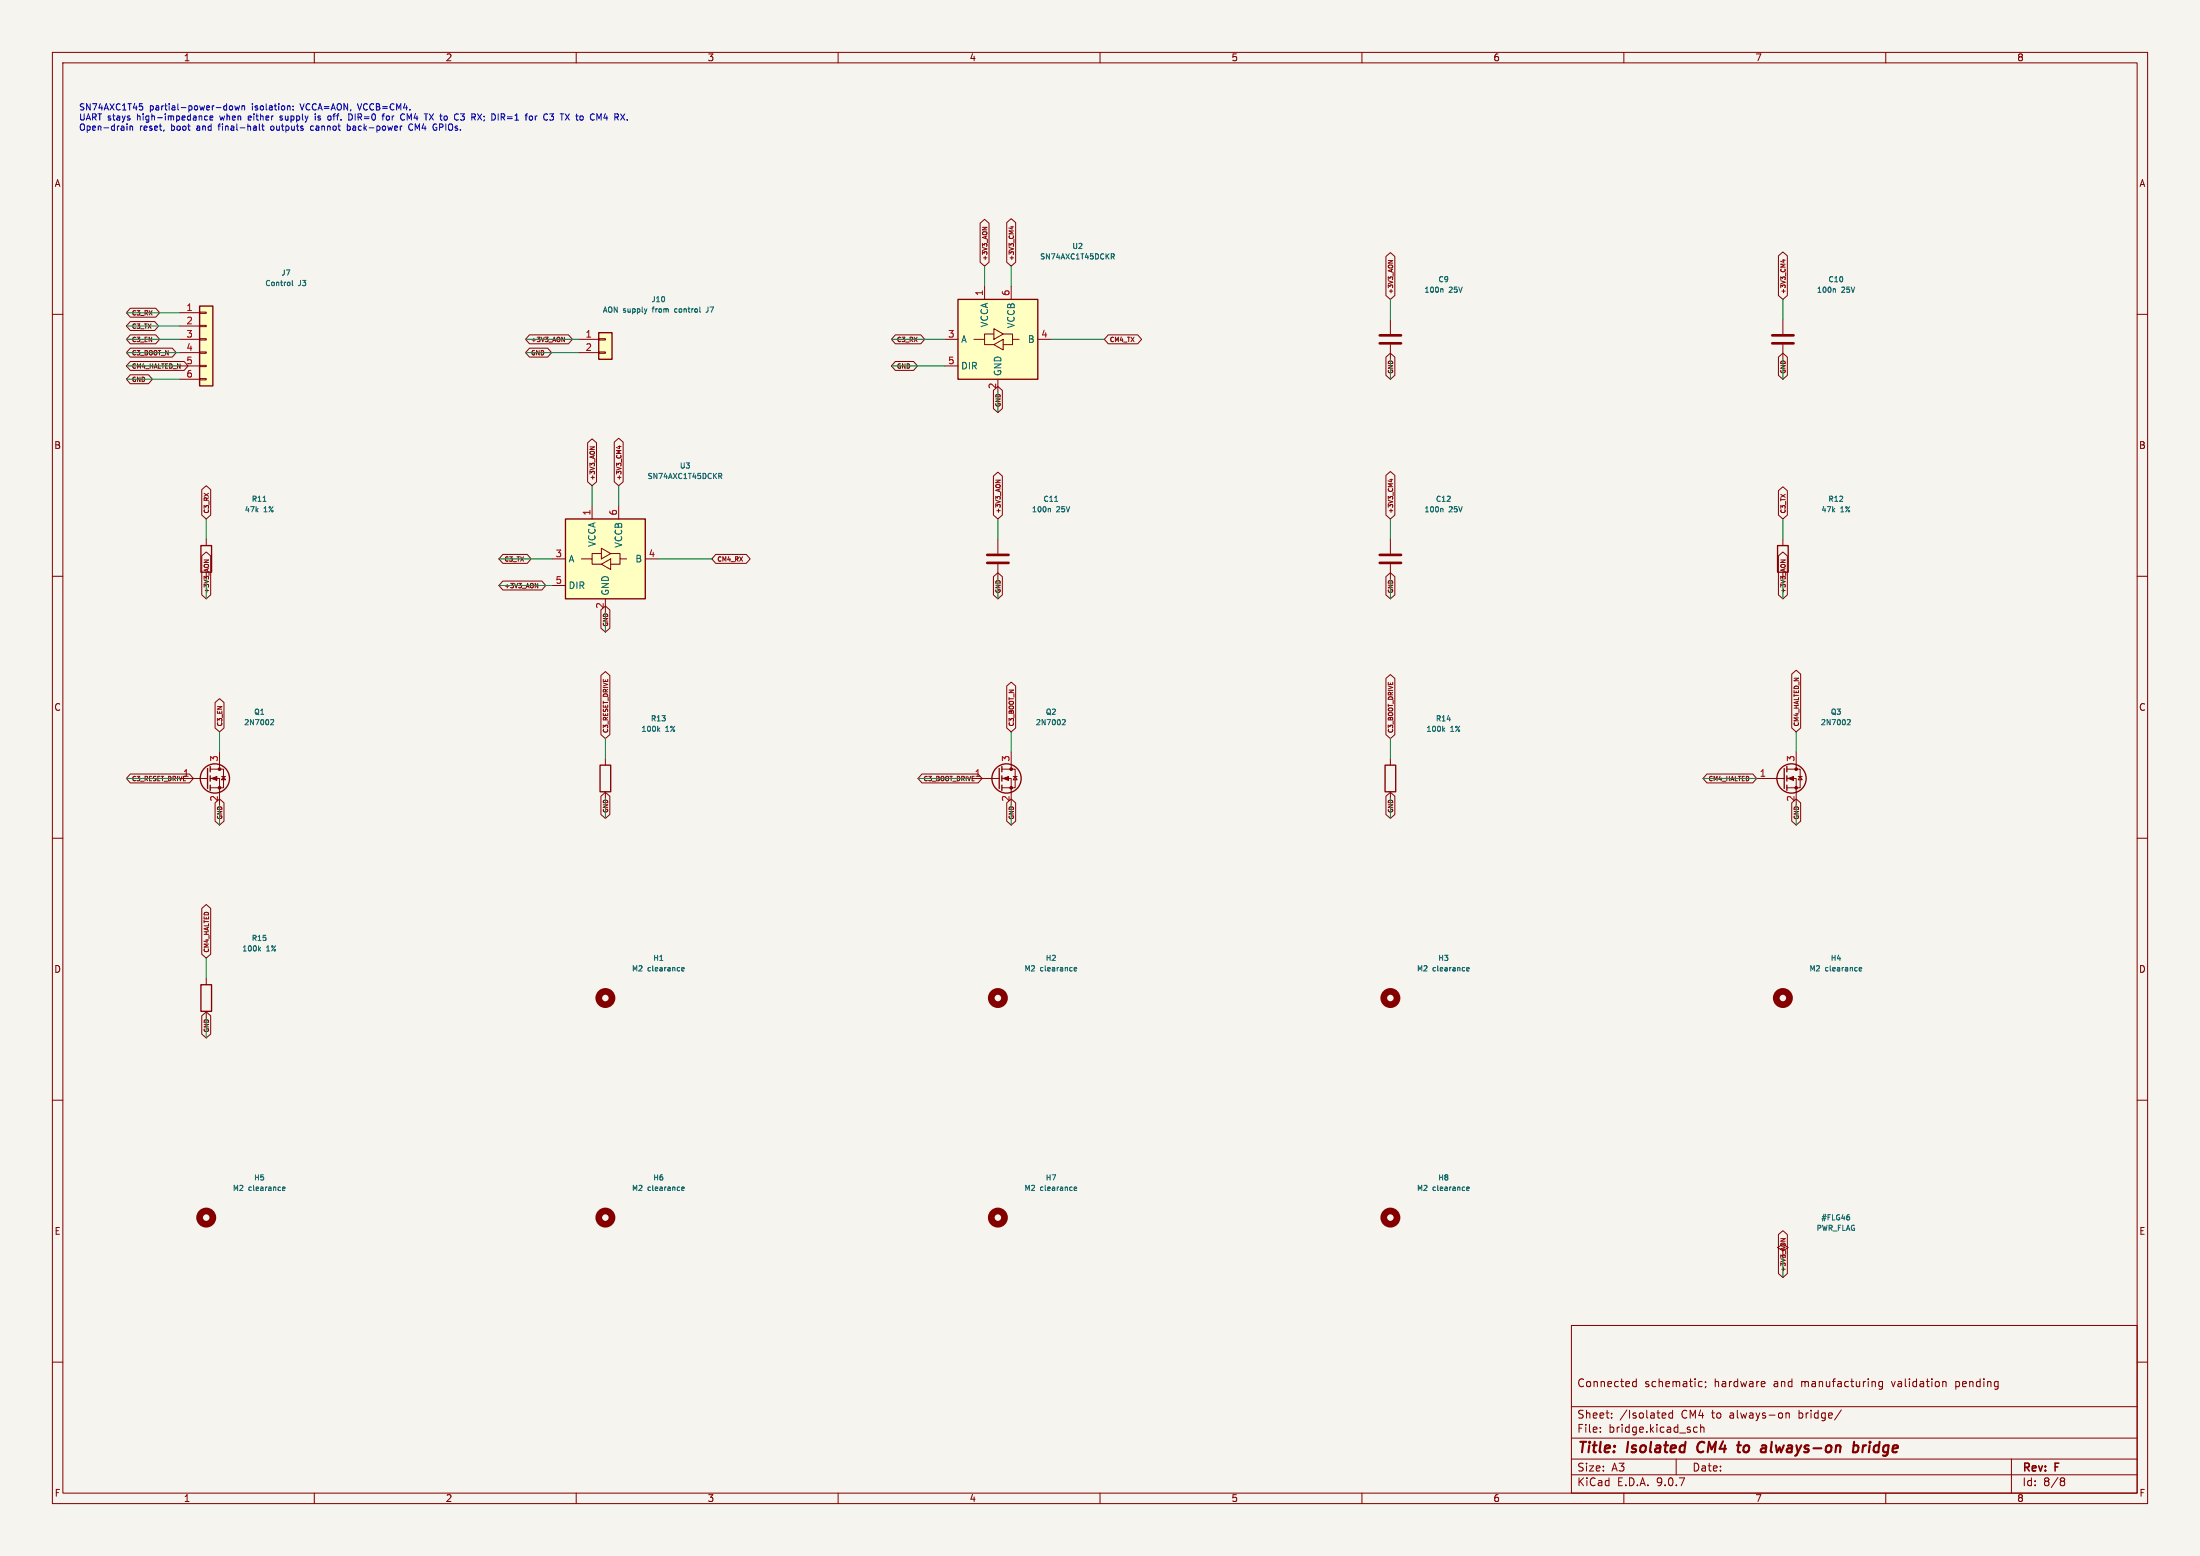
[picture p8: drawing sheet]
<svg xmlns="http://www.w3.org/2000/svg" width="420mm" height="297mm" viewBox="0 0 420 297" stroke-linecap="round" stroke-linejoin="round" font-family="sans-serif">
<path d="M0 0h420v297h-420z" fill="#f5f4ef" stroke="#f5f4ef" stroke-width=".19"/>
<g fill="none" stroke="#840000" stroke-width=".19">
<path d="M10 10h400v277h-400zM12 12h396v273h-396zM60 10v2M110 10v2M160 10v2M210 10v2M260 10v2M310 10v2M360 10v2M10 60h2M265.4 61v2.8M265.4 65.8v2.8"/>
<path d="M340.4 61v2.8M340.4 65.8v2.8M408 60h2M10 110h2M190.5 102.9v2.8M190.5 107.7v2.8M265.4 102.9v2.8M265.4 107.7v2.8M408 110h2M10 160h2M185.4 148.6h5.4M191.3 146.8h2.5v3.6h-2.5"/>
<path d="M191.3 148.6h1.7v5.1M193 143.5v3.3M193.4 148.2h.8M193.8 148.2l.4 .6h-.8zM408 160h2M39.4 186.7v1.3M39.4 193v1.3M10 210h2M408 210h2M300 253h108v32h-108zM10 260h2M300 278.5h108"/>
<path d="M300 274.5h108M300 268.5h108M305.5 273.2v.2M305.5 272.5v.1M307.7 270.5v.2M307.7 269.8v.1M311.7 264.4l.2 .3 .5-.1M312.4 263.2v1.5M312.4 263.8l-.5-.1-.2 .3M317.5 269.7l.4 .1 .1 .2-.7 .2M317.9 270.6l-.4 .1M319.3 269.8l-.4-.1-.3 .3 .1 .6h.6"/>
<path d="M319.3 269.2v1.5M320 278.5v3M323.3 273.1l.3 .3 .4-.1M324 272.5l-.4-.1-.3 .3M324.4 264.6h.5M324.4 263.8h.5M324.7 272.5l.2-.1 .3 .1 .1 .9M324.7 271.9v1.5M325.6 263.8v.1M325.7 264.6l-.2 .3M336.4 263.7l.5 .1v.2l-.7 .2M336.9 264.6l-.5 .1"/>
<path d="M340.9 269.8l.3-.1 .3 .1 .1 .9M340.9 269.7v1M351.5 269.1l-1.3 1.9M357.9 263.8l.1 .9M359.4 263.7v1.2l-.3 .3-.4-.1M359.4 263.8l-.5-.1-.2 .3 .1 .6h.6M370.9 263.8h.5l.1 .9M384 278.5v6.5M408 260h2M60 285v2M110 285v2M160 285v2"/>
<path d="M210 285v2M260 285v2M300 281.5h108M310 285v2M360 285v2M393.6 282.1l.4 .1 .2 .2-.3 .3M393.6 282.7h.3M393.9 282.7l.2 .2 .1 .4-.2 .2-.4 .1"/>
</g>
<path d="M324.3 275.5a1.27 1.27 0 0 0 0 1.6M331.6 275.9h.8M331.8 277.1l.4 .1M332 275.2l-.2 1.7M336.9 275.9l.3 .3-.2 1M337.2 276.3l-.2 .1M353.9 276h.7l.2 .3-.1 .5a.66 .66 0 0 1-1 .3M354 275.2l-.3 2M355.7 275.9l-.2 1.3M356.3 275.9l-.4 .1-.3 .3" fill="none" stroke="#840000" stroke-width=".4"/>
<g fill="none" stroke="#840000" stroke-width=".25">
<path d="M190.8 146.7v3.8M191.3 146.3v1M191.3 148.1v1M191.3 149.9v1M38.4 188h2v5h-2z"/>
<circle cx="192.2" cy="148.6" r="2.79"/>
</g>
<path d="M275.2 55.1l.3 .2v.5M350.1 55.1l.3 .2v.5M200.3 97l.2 .2v.5M201.4 95.7h.5M275.2 97l.3 .2v.5M202.9 137.4l.3-.1 .2 .3-.6 .7h.6M49.5 181.1l.2 .4M49.7 180.9l-.3 .3" fill="none" stroke="#006464" stroke-width=".19"/>
<path d="M263.4 64h4.1M263.4 65.5h4.1M338.3 64h4.1M338.3 65.5h4.1M188.5 105.9h4M188.5 107.4h4M263.4 105.9h4.1M263.4 107.4h4.1" fill="none" stroke="#840000" stroke-width=".51"/>
<g fill="#840000" stroke="#840000" stroke-width=".19">
<path d="M191.5 148.6l1-.4v.8z"/>
<circle cx="193" cy="146.8" r=".25"/>
<circle cx="193" cy="150.4" r=".25"/>
</g>
<path d="M107.9 99.1h15.3v15.2h-15.3z" fill="#ffffc2"/>
<path d="M107.9 99.1h15.3v15.2h-15.3z" fill="none" stroke="#840000" stroke-width=".25"/>
<path d="M113 96.5v2.6M118.1 96.5v2.6M105.4 106.7h2.5M105.4 111.8h2.5M111 106.7h2v1h1.8M114.8 105.7h-1.8v1M114.8 104.6l1.8 1.1-1.8 1zM114.8 107.7l1.8-1v2zM115.6 114.3v2.5M116.6 105.7h1.8v1h1.2M118.4 106.7v1h-1.8M123.2 106.7h2.5" fill="none" stroke="#840000" stroke-width=".19"/>
<path d="M137.2 90.4h.4l.2 .1-.1 .3-.5 .1M137.5 90.9l.3 .5" fill="none" stroke="#006464" stroke-width=".19"/>
<path d="M38.1 58.4h2.5v15.3h-2.5z" fill="#ffffc2"/>
<path d="M38.1 58.4h2.5v15.3h-2.5z" fill="none" stroke="#840000" stroke-width=".25"/>
<path d="M34.3 59.7h3.8M38.1 59.6h1.3v.2h-1.3zM34.3 62.2h3.8M34.3 64.8h3.8M34.3 67.3h3.8M34.3 69.9h3.8M34.3 72.4h3.8M38.1 62.1h1.3v.3h-1.3zM38.1 64.6h1.3v.3h-1.3zM38.1 67.2h1.3v.2h-1.3zM38.1 69.7h1.3v.3h-1.3zM38.1 72.3h1.3v.2h-1.3z" fill="none" stroke="#840000" stroke-width=".19"/>
<path d="M55.8 53.5v.9l.1 .1" fill="none" stroke="#006464" stroke-width=".19"/>
<path d="M182.9 57.2h15.2v15.2h-15.2z" fill="#ffffc2"/>
<path d="M182.9 57.2h15.2v15.2h-15.2z" fill="none" stroke="#840000" stroke-width=".25"/>
<path d="M188 54.6v2.6M193 54.6v2.6M180.3 64.8h2.6M180.3 69.9h2.6M185.9 64.8h2.1v1h1.7M189.7 63.8h-1.7v1M189.7 62.7l1.8 1.1-1.8 1zM189.7 65.8l1.8-1v2zM190.5 72.4v2.5M191.5 63.8h1.8v1h1.3M193.3 64.8v1h-1.8M198.1 64.8h2.6" fill="none" stroke="#840000" stroke-width=".19"/>
<path d="M212.1 48.4h.4l.2 .2-.1 .3-.5 .1M212.4 49l.3 .4M354.9 185l.5-.1v-.2h-.3l-.2 .1 .1 .5h.4M280 226.9l.5-.1-.1-.2h-.3l-.1 .1v.5h.4" fill="none" stroke="#006464" stroke-width=".19"/>
<g fill="none" stroke="#840000" stroke-width="1.3">
<circle cx="340.4" cy="190.5" r="1.27"/>
<circle cx="265.4" cy="232.4" r="1.27"/>
</g>
<path d="M114.3 63.5h2.5v5.1h-2.5z" fill="#ffffc2"/>
<g fill="none" stroke="#840000" stroke-width=".25">
<path d="M114.3 63.5h2.5v5.1h-2.5zM38.4 104.1h2v5.1h-2zM339.3 104.1h2.1v5.1h-2.1zM39.6 146.7v3.8M40.1 146.3v1M40.1 148.1v1M40.1 149.9v1M114.6 146.1h2v5h-2zM264.4 146.1h2v5h-2zM340.6 146.7v3.8M341.1 146.3v1M341.1 148.1v1"/>
<path d="M341.1 149.9v1"/>
<circle cx="41" cy="148.6" r="2.79"/>
<circle cx="342" cy="148.6" r="2.79"/>
</g>
<g fill="none" stroke="#840000" stroke-width=".19">
<path d="M24.9 58.8h4.8l.8 .9-.8 .8h-4.8l-.8-.8zM187.1 42.6l.9-.7 .8 .7v7.5l-.8 .7-.9-.7zM187.6 43.4h.8l-.8 .5M192.2 42.5l.8-.8 .9 .8v7.6l-.9 .7-.8-.7zM192.9 43.3h.6M193.2 43.2v.5l-.6-.2M264.6 49l.8-.8 .9 .8v7.4l-.9 .8-.8-.8zM265 49.7h.9l-.9 .5M339.5 48.8l.9-.7 .8 .7v7.6l-.8 .8-.9-.8zM340.2 49.7h.6M340.5 49.5v.6l-.6-.2M24.9 71.5h3.5l.7 .9-.7 .8h-3.5l-.8-.8z"/>
<path d="M24.9 66.5h8l.7 .8-.7 .9h-8l-.8-.9zM24.9 69h10.3l.7 .9-.7 .8h-10.3l-.8-.8zM24.9 63.9h4.8l.8 .9-.8 .8h-4.8l-.8-.8zM24.9 61.4h4.6l.8 .8-.8 .9h-4.6l-.8-.9zM101.1 66.5h3.5l.7 .8-.7 .9h-3.5l-.8-.9zM101.1 63.9h7.4l.8 .9-.8 .8h-7.4l-.8-.8zM107.3 64.4l.4 .8v-.8M110.5 64.8h3.8M110.5 67.3h3.8M114.3 64.6h1.3v.3h-1.3zM114.3 67.2h1.3v.2h-1.3zM170.9 69h3.5l.8 .9-.8 .8h-3.5l-.7-.8z"/>
<path d="M170.9 63.9h4.9l.7 .9-.7 .8h-4.9l-.7-.8zM189.6 74.5l.9-.7 .9 .7v3.5l-.9 .7-.9-.7zM211.6 63.9h5.6l.7 .9-.7 .8h-5.6l-.8-.8zM264.6 68.2l.8-.8 .9 .8v3.4l-.9 .8-.8-.8zM339.5 68.2l.9-.8 .8 .8v3.4l-.8 .8-.9-.8zM38.5 93.5l.9-.8 .8 .8v4.8l-.8 .8-.9-.8zM112.2 84.5l.8-.7 .9 .7v7.5l-.9 .7-.8-.7zM112.6 85.3h.9l-.9 .5M117.3 84.4l.8-.7 .9 .7v7.6l-.9 .7-.8-.7zM118 85.2h.6M118.3 85.1v.5l-.6-.2M189.6 90.9l.9-.8 .9 .8v7.4l-.9 .8-.9-.8z"/>
<path d="M190.1 91.6h.8l-.8 .5M264.6 90.7l.8-.7 .9 .7v7.6l-.9 .8-.8-.8zM265.3 91.6h.6M265.6 91.4v.6l-.6-.2M339.5 93.7l.9-.8 .8 .8v4.6l-.8 .8-.9-.8zM38.5 106.1l.9-.7 .8 .7v7.5l-.8 .7-.9-.7zM39 106.9h.8l-.8 .5M39.4 102.9v1.2M96 105.8h4.7l.7 .9-.7 .8h-4.7l-.8-.8zM96 110.9h7.4l.8 .9-.8 .8h-7.4l-.8-.8zM102.2 111.4l.5 .8v-.8M114.7 116.4l.9-.7 .8 .7v3.5l-.8 .8-.9-.8z"/>
<path d="M136.6 105.8h5.9l.7 .9-.7 .8h-5.9l-.7-.8zM189.6 110.1l.9-.8 .9 .8v3.5l-.9 .7-.9-.7zM264.6 110.1l.8-.8 .9 .8v3.5l-.9 .7-.8-.7zM339.5 106.1l.9-.7 .8 .7v7.5l-.8 .7-.9-.7zM340 106.9h.8l-.8 .5M340.4 102.9v1.2M41.1 134.1l.8-.7 .9 .7v4.9l-.9 .7-.8-.7zM114.7 128.9l.9-.7 .8 .7v11.3l-.8 .8-.9-.8zM192.2 130.9l.8-.7 .9 .7v8.1l-.9 .7-.8-.7zM264.6 129.5l.8-.7 .9 .7v10.7l-.9 .8-.8-.8zM342 128.7l.9-.8 .9 .8v10.3l-.9 .7-.9-.7zM24.9 147.7h11.3l.7 .9-.7 .8h-11.3l-.8-.8z"/>
<path d="M34.3 148.6h5.3M40.1 146.8h2.6v3.6h-2.6M40.1 148.6h1.8v5.1M41.1 153.3l.8-.8 .9 .8v3.4l-.9 .8-.8-.8zM41.9 143.5v3.3M42.3 148.2h.8M42.7 148.2l.4 .6h-.8zM114.7 152l.9-.8 .8 .8v3.5l-.8 .7-.9-.7zM115.6 144.8v1.3M115.6 151.1v1.3M176 147.7h10.7l.8 .9-.8 .8h-10.7l-.7-.8zM192.2 153.3l.8-.8 .9 .8v3.4l-.9 .8-.8-.8z"/>
<path d="M264.6 152l.8-.8 .9 .8v3.5l-.9 .7-.8-.7zM265.4 144.8v1.3M265.4 151.1v1.3M325.9 147.7h8.7l.8 .9-.8 .8h-8.7l-.8-.8zM335.3 148.6h5.3M341.1 146.8h2.6v3.6h-2.6M341.1 148.6h1.8v5.1M342 153.3l.9-.8 .9 .8v3.4l-.9 .8-.9-.8zM342.9 143.5v3.3M343.3 148.2h.7M343.7 148.2l.3 .6h-.7zM38.5 173.4l.9-.8 .8 .8v8.7l-.8 .8-.9-.8z"/>
<path d="M38.5 193.9l.9-.8 .8 .8v3.5l-.8 .7-.9-.7zM339.5 235.6l.9-.7 .8 .7v7.5l-.8 .7-.9-.7zM340 236.4h.8l-.8 .5M340.4 238.8l1-.7-1-.6-1.1 .6 1.1 .7v1.2"/>
</g>
<g fill="none" stroke="#006464" stroke-width=".19">
<path d="M123.5 58.9l-.2 .7M128.8 59v.5M135.1 59.5l-.3 .1M50.2 95.7h.6M51.7 137.4l.4-.1 .1 .3-.6 .7h.6M125.7 139.2l.2 .4M125.9 138.9l-.3 .4M275.5 139.2l.3 .4M275.8 138.9l-.4 .4M352.7 137.4l.3-.1 .2 .3-.6 .7h.6M130.1 185l.5-.1v-.2h-.3l-.2 .1 .1 .5h.4M205.1 185l.4-.1v-.2h-.3l-.1 .1v.5h.4"/>
<path d="M280 185l.5-.1-.1-.2h-.3l-.1 .1v.5h.4M53.9 226.9l.5-.1v-.2h-.3l-.2 .1 .1 .5h.4M130.1 226.9l.5-.1v-.2h-.3l-.2 .1 .1 .5h.4M205.1 226.9l.4-.1v-.2h-.3l-.1 .1v.5h.4M353.1 232.3v.5"/>
</g>
<g fill="#840000" stroke="#840000" stroke-width=".19">
<path d="M40.4 148.6l1-.4v.8z"/>
<path d="M341.4 148.6l1-.4v.8z"/>
<circle cx="41.9" cy="146.8" r=".25"/>
<circle cx="41.9" cy="150.4" r=".25"/>
<circle cx="342.9" cy="146.8" r=".25"/>
<circle cx="342.9" cy="150.4" r=".25"/>
</g>
<g fill="none" stroke="#840000" stroke-width="1.3">
<circle cx="115.6" cy="190.5" r="1.27"/>
<circle cx="190.5" cy="190.5" r="1.27"/>
<circle cx="265.4" cy="190.5" r="1.27"/>
<circle cx="39.4" cy="232.4" r="1.27"/>
<circle cx="115.6" cy="232.4" r="1.27"/>
<circle cx="190.5" cy="232.4" r="1.27"/>
</g>
<g fill="none" stroke="#009600" stroke-width=".19">
<path d="M24.1 59.7h10.2M188 50.8v3.8M193 50.8v3.8M265.4 57.2v3.8M340.4 57.2v3.8M24.1 64.8h10.2M24.1 69.9h10.2M24.1 67.3h10.2M24.1 72.4h10.2M24.1 62.2h10.2M100.3 64.8h10.2M100.3 67.3h10.2"/>
<path d="M170.2 64.8h10.1M170.2 69.9h10.1M190.5 74.9v3.8M200.7 64.8h10.1M265.4 68.6v3.8M340.4 68.6v3.8M39.4 99.1v3.8M113 92.7v3.8M118.1 92.7v3.8M190.5 99.1v3.8M265.4 99.1v3.8M340.4 99.1v3.8"/>
<path d="M39.4 110.5v3.8M95.2 106.7h10.2M95.2 111.8h10.2M115.6 116.8v3.9M125.7 106.7h10.2M190.5 110.5v3.8M265.4 110.5v3.8M340.4 110.5v3.8M41.9 139.7v3.8M193 139.7v3.8M342.9 139.7v3.8M24.1 148.6h10.2"/>
<path d="M41.9 153.7v3.8M115.6 141v3.8M115.6 152.4v3.8M175.3 148.6h10.1M193 153.7v3.8M265.4 141v3.8M265.4 152.4v3.8M325.1 148.6h10.2M342.9 153.7v3.8M39.4 182.9v3.8M39.4 194.3v3.8M340.4 240v3.8"/>
</g>
<g fill="none" stroke="#0000c2" stroke-width=".19">
<path d="M26.6 19.8h.6M43.3 19.8v1.2M68.2 19.8l.4 1.2M24.2 24.1v.8M24.8 24.1v.8M24.9 24.1h.4v.8M26.8 20.3h.2l.3 .2-.1 .4-.4 .1M31.3 24.8l-.1 .2M39.1 22.2v.6l.5 .1M40.1 22.3v.6h.5M40.6 22.3v.1l-.5 .1M41.6 24.1h.5"/>
<path d="M43.2 20.2l.1 .1M43.3 20.9l-.1 .1M43.9 20.3l.3-.1 .2 .2v.4l-.2 .2-.4-.2zM44.8 20.2l.2 .8 .3-.6 .2 .6 .2-.8M46.2 20.3h.4l.1 .7M46.2 20.2v.8M47.4 22.2v.7M48 22.4l-.6 .1M49.5 23.7v1l.2 .2M50 24.1h.4M50.1 23.7v1l.3 .2M52.1 24.1l-.4 .2v.4l.4 .2"/>
<path d="M53.4 22.9h.4M53.8 22.1l-.4 .2 .1 .2h.3M55.2 20.2l.2 .2v.6M56 20.9v.1M56 20.3v.1M59.3 24.2v.5l.4 .2M59.5 24.1h.2M60.2 22.1v.8M63.1 22.2l.1 .5-.4 .2M66.3 24.1h.3l.3 .2-.1 .5h-.5M66.3 23.7v1.2M66.6 21.7v1.2l.6-.1v-.8"/>
<path d="M72.9 22.1h.5M74.1 22.1l-.4 .3 .1 .4 .3 .1M76.6 24.1h.2M77.2 22.8v.1M78.1 23.9a.53 .53 0 0 0 0 .7 .53 .53 0 0 0 .7 .1M78.1 22.6l-.4-.9v1.2M82 21.7l.8 1.2M82.8 21.7l-.8 1.2M87.9 21.7h.7l-.4 .5 .4 .1v.4l-.2 .2h-.3M91.2 21.7l.8 1.2M92 21.7l-.8 1.2M95.7 21.7h.4l.3 .3"/>
<path d="M96 22.4l.4 .5M96.4 22.1l-.3 .3h-.4M102.2 22.1v.8M102.5 22.1l-.3 .3M109.9 22.1h.5M115.3 22.5h.7M115.8 22.1v.8"/>
</g>
<g font-size="2.8" fill="#840000">
<text x="301" y="277.9">Title:</text>
<text x="310.6" y="277.9">Isolated</text>
<text x="324.9" y="277.9">CM4</text>
<text x="333.4" y="277.9">to</text>
<text x="338.7" y="277.9">always-on</text>
<text x="357" y="277.9">bridge</text>
</g>
<g font-size="2.1" fill="#840000">
<text x="301" y="265">Connected</text>
<text x="313.9" y="265">schematic;</text>
<text x="327.3" y="265">hardware</text>
<text x="338.7" y="265">and</text>
<text x="344.1" y="265">manufacturing</text>
<text x="361.6" y="265">validation</text>
<text x="373.9" y="265">pending</text>
<text x="301" y="273.7">File:</text>
<text x="301" y="271">Sheet:</text>
<text x="307.1" y="273.7">bridge.kicad_sch</text>
<text x="309.2" y="271">/Isolated</text>
<text x="321" y="271">CM4</text>
<text x="327" y="271">to</text>
<text x="330.5" y="271">always-on</text>
<text x="343.8" y="271">bridge/</text>
<text x="301" y="281.1">Size:</text>
<text x="307.6" y="281.1">A3</text>
<text x="323" y="281.1">Date:</text>
<text x="386" y="281.3">Rev:</text>
<text x="392.4" y="281.3">F</text>
<text x="301" y="283.9">KiCad</text>
<text x="308.7" y="283.9">E.D.A.</text>
<text x="316.3" y="283.9">9.0.7</text>
<text x="386" y="283.9">Id:</text>
<text x="390.1" y="283.9">8/8</text>
</g>
<g font-size="1.8" fill="#840000">
<text x="35" y="11.9">1</text>
<text x="85" y="11.9">2</text>
<text x="135" y="11.9">3</text>
<text x="185" y="11.9">4</text>
<text x="235" y="11.9">5</text>
<text x="285" y="11.9">6</text>
<text x="335" y="11.9">7</text>
<text x="385" y="11.9">8</text>
<text x="10.3" y="35.9">A</text>
<text x="408.3" y="35.9">A</text>
<text x="10.3" y="85.9">B</text>
<text x="408.2" y="85.9">B</text>
<text x="10.3" y="135.9">C</text>
<text x="408.2" y="135.9">C</text>
<text x="34.9" y="148.3">1</text>
<text x="186" y="148.3">1</text>
<text x="10.3" y="185.9">D</text>
<text x="408.2" y="185.9">D</text>
<text x="10.3" y="235.9">E</text>
<text x="408.3" y="235.9">E</text>
<text x="10.3" y="285.9">F</text>
<text x="35" y="286.9">1</text>
<text x="85" y="286.9">2</text>
<text x="135" y="286.9">3</text>
<text x="185" y="286.9">4</text>
<text x="235" y="286.9">5</text>
<text x="285" y="286.9">6</text>
<text x="335" y="286.9">7</text>
<text x="385" y="286.9">8</text>
<text x="408.3" y="285.9">F</text>
</g>
<g font-size="1.8" fill="#a90000">
<text x="35.5" y="59.4">1</text>
<text x="187.7" y="56.6" transform="rotate(-90 187.7 56.6)">1</text>
<text x="192.8" y="56.6" transform="rotate(-90 192.8 56.6)">6</text>
<text x="35.5" y="62">2</text>
<text x="35.5" y="64.5">3</text>
<text x="111.7" y="64.5">1</text>
<text x="180.9" y="64.5">3</text>
<text x="198.7" y="64.5">4</text>
<text x="35.5" y="67.1">4</text>
<text x="35.5" y="69.6">5</text>
<text x="111.7" y="67.1">2</text>
<text x="180.9" y="69.6">5</text>
<text x="35.5" y="72.1">6</text>
<text x="190.2" y="74.4" transform="rotate(-90 190.2 74.4)">2</text>
<text x="112.8" y="98.5" transform="rotate(-90 112.8 98.5)">1</text>
<text x="117.9" y="98.5" transform="rotate(-90 117.9 98.5)">6</text>
<text x="106" y="106.4">3</text>
<text x="123.8" y="106.4">4</text>
<text x="106" y="111.5">5</text>
<text x="115.3" y="116.3" transform="rotate(-90 115.3 116.3)">2</text>
<text x="41.7" y="145.5" transform="rotate(-90 41.7 145.5)">3</text>
<text x="192.8" y="145.5" transform="rotate(-90 192.8 145.5)">3</text>
<text x="335.8" y="148.3">1</text>
<text x="342.6" y="145.5" transform="rotate(-90 342.6 145.5)">3</text>
<text x="41.7" y="153.1" transform="rotate(-90 41.7 153.1)">2</text>
<text x="192.8" y="153.1" transform="rotate(-90 192.8 153.1)">2</text>
<text x="342.6" y="153.1" transform="rotate(-90 342.6 153.1)">2</text>
</g>
<g font-size="1.8" fill="#006464">
<text x="183.4" y="65.6">A</text>
<text x="188.8" y="62.6" transform="rotate(-90 188.8 62.6)">VCCA</text>
<text x="193.9" y="62.8" transform="rotate(-90 193.9 62.8)">VCCB</text>
<text x="196.1" y="65.6">B</text>
<text x="183.4" y="70.7">DIR</text>
<text x="191.4" y="71.9" transform="rotate(-90 191.4 71.9)">GND</text>
<text x="108.5" y="107.5">A</text>
<text x="113.9" y="104.5" transform="rotate(-90 113.9 104.5)">VCCA</text>
<text x="119" y="104.7" transform="rotate(-90 119 104.7)">VCCB</text>
<text x="121.2" y="107.5">B</text>
<text x="108.5" y="112.6">DIR</text>
<text x="116.4" y="113.8" transform="rotate(-90 116.4 113.8)">GND</text>
</g>
<g font-size="1.7" fill="#0000c2">
<text x="15" y="21.4">SN74AXC1T45</text>
<text x="15" y="23.3">UART stays</text>
<text x="26.3" y="23.3">high-impedance</text>
<text x="28.5" y="21.4">partial-power-down</text>
<text x="42.3" y="23.3">when</text>
<text x="47.9" y="23.3">either</text>
<text x="48.2" y="21.4">isolation:</text>
<text x="54.2" y="23.3">supply</text>
<text x="57.7" y="21.4">VCCA=AON,</text>
<text x="61.1" y="23.3">is</text>
<text x="63.8" y="23.3">off.</text>
<text x="67.9" y="23.3">DIR=0</text>
<text x="68.9" y="21.4">VCCB=CM4.</text>
<text x="74.7" y="23.3">for</text>
<text x="78.3" y="23.3">CM4</text>
<text x="83.2" y="23.3">TX to</text>
<text x="89.3" y="23.3">C3</text>
<text x="92.7" y="23.3">RX;</text>
<text x="96.8" y="23.3">DIR=1</text>
<text x="103.5" y="23.3">for</text>
<text x="107.1" y="23.3">C3</text>
<text x="110.6" y="23.3">TX to</text>
<text x="116.7" y="23.3">CM4</text>
<text x="15" y="25.3">Open-drain</text>
<text x="26.6" y="25.3">reset,</text>
<text x="32.8" y="25.3">boot</text>
<text x="37.9" y="25.3">and</text>
<text x="42.3" y="25.3">final-halt</text>
<text x="52.4" y="25.3">outputs</text>
<text x="60.2" y="25.3">cannot</text>
<text x="67.4" y="25.3">back-power</text>
<text x="79.4" y="25.3">CM4</text>
<text x="84.3" y="25.3">GPIOs.</text>
</g>
<g font-size="1.4" fill="#006464">
<text x="204.6" y="47.7">U2</text>
<text x="53.6" y="52.8">J7</text>
<text x="198.4" y="49.7">SN74AXC1T45DCKR</text>
<text x="50.5" y="54.8">Control</text>
<text x="57" y="54.8">J3</text>
<text x="115" y="59.9">AON supply</text>
<text x="124.3" y="57.9">J10</text>
<text x="124.8" y="59.9">from</text>
<text x="129.2" y="59.9">control</text>
<text x="135.5" y="59.9">J7</text>
<text x="271.8" y="56.1">100n</text>
<text x="274.5" y="54.1">C9</text>
<text x="276.6" y="56.1">25V</text>
<text x="346.7" y="56.1">100n</text>
<text x="348.9" y="54.1">C10</text>
<text x="351.5" y="56.1">25V</text>
<text x="129.7" y="89.6">U3</text>
<text x="47.9" y="96">R11</text>
<text x="123.5" y="91.6">SN74AXC1T45DCKR</text>
<text x="199.1" y="96">C11</text>
<text x="274" y="96">C12</text>
<text x="348.9" y="96">R12</text>
<text x="46.6" y="98">47k</text>
<text x="50.3" y="98">1%</text>
<text x="196.9" y="98">100n</text>
<text x="201.7" y="98">25V</text>
<text x="271.8" y="98">100n</text>
<text x="276.6" y="98">25V</text>
<text x="347.6" y="98">47k</text>
<text x="351.3" y="98">1%</text>
<text x="48.4" y="136.6">Q1</text>
<text x="124.1" y="137.9">R13</text>
<text x="199.5" y="136.6">Q2</text>
<text x="274" y="137.9">R14</text>
<text x="349.4" y="136.6">Q3</text>
<text x="46.5" y="138.6">2N7002</text>
<text x="122.3" y="139.9">100k</text>
<text x="127" y="139.9">1%</text>
<text x="197.6" y="138.6">2N7002</text>
<text x="272.2" y="139.9">100k</text>
<text x="276.9" y="139.9">1%</text>
<text x="347.5" y="138.6">2N7002</text>
<text x="47.9" y="179.8">R15</text>
<text x="46.1" y="181.8">100k</text>
<text x="50.8" y="181.8">1%</text>
<text x="120.5" y="185.6">M2</text>
<text x="123.6" y="185.6">clearance</text>
<text x="124.6" y="183.6">H1</text>
<text x="195.5" y="185.6">M2</text>
<text x="198.6" y="185.6">clearance</text>
<text x="199.5" y="183.6">H2</text>
<text x="270.4" y="185.6">M2</text>
<text x="273.5" y="185.6">clearance</text>
<text x="274.5" y="183.6">H3</text>
<text x="345.3" y="185.6">M2</text>
<text x="348.4" y="185.6">clearance</text>
<text x="349.4" y="183.6">H4</text>
<text x="44.3" y="227.5">M2</text>
<text x="47.4" y="227.5">clearance</text>
<text x="48.4" y="225.5">H5</text>
<text x="120.5" y="227.5">M2</text>
<text x="123.6" y="227.5">clearance</text>
<text x="124.6" y="225.5">H6</text>
<text x="195.5" y="227.5">M2</text>
<text x="198.6" y="227.5">clearance</text>
<text x="199.5" y="225.5">H7</text>
<text x="270.4" y="227.5">M2</text>
<text x="273.5" y="227.5">clearance</text>
<text x="274.5" y="225.5">H8</text>
<text x="347.6" y="233.1">#FLG46</text>
<text x="346.7" y="235.1">PWR_FLAG</text>
</g>
<g font-size="1.2" fill="#840000">
<text x="188.7" y="49.8" transform="rotate(-90 188.7 49.8)">+3V3_AON</text>
<text x="193.8" y="49.8" transform="rotate(-90 193.8 49.8)">+3V3_CM4</text>
<text x="266.1" y="56.2" transform="rotate(-90 266.1 56.2)">+3V3_AON</text>
<text x="341.1" y="56.2" transform="rotate(-90 341.1 56.2)">+3V3_CM4</text>
<text x="25.1" y="65.5">C3_EN</text>
<text x="25.1" y="62.9">C3_TX</text>
<text x="25.1" y="60.4">C3_RX</text>
<text x="101.3" y="65.5">+3V3_AON</text>
<text x="171.1" y="65.5">C3_RX</text>
<text x="211.8" y="65.5">CM4_TX</text>
<text x="25.1" y="68">C3_BOOT_N</text>
<text x="25.1" y="70.6">CM4_HALTED_N</text>
<text x="101.3" y="68">GND</text>
<text x="171.1" y="70.6">GND</text>
<text x="266.1" y="71.4" transform="rotate(-90 266.1 71.4)">GND</text>
<text x="341.1" y="71.4" transform="rotate(-90 341.1 71.4)">GND</text>
<text x="25.1" y="73.1">GND</text>
<text x="191.2" y="77.8" transform="rotate(-90 191.2 77.8)">GND</text>
<text x="113.7" y="91.8" transform="rotate(-90 113.7 91.8)">+3V3_AON</text>
<text x="118.8" y="91.8" transform="rotate(-90 118.8 91.8)">+3V3_CM4</text>
<text x="40.1" y="98.1" transform="rotate(-90 40.1 98.1)">C3_RX</text>
<text x="191.2" y="98.1" transform="rotate(-90 191.2 98.1)">+3V3_AON</text>
<text x="266.1" y="98.1" transform="rotate(-90 266.1 98.1)">+3V3_CM4</text>
<text x="341.1" y="98.1" transform="rotate(-90 341.1 98.1)">C3_TX</text>
<text x="96.2" y="107.4">C3_TX</text>
<text x="136.8" y="107.4">CM4_RX</text>
<text x="40.1" y="113.3" transform="rotate(-90 40.1 113.3)">+3V3_AON</text>
<text x="96.2" y="112.5">+3V3_AON</text>
<text x="191.2" y="113.3" transform="rotate(-90 191.2 113.3)">GND</text>
<text x="266.1" y="113.3" transform="rotate(-90 266.1 113.3)">GND</text>
<text x="341.1" y="113.3" transform="rotate(-90 341.1 113.3)">+3V3_AON</text>
<text x="116.3" y="119.7" transform="rotate(-90 116.3 119.7)">GND</text>
<text x="42.6" y="138.7" transform="rotate(-90 42.6 138.7)">C3_EN</text>
<text x="116.3" y="140" transform="rotate(-90 116.3 140)">C3_RESET_DRIVE</text>
<text x="193.8" y="138.7" transform="rotate(-90 193.8 138.7)">C3_BOOT_N</text>
<text x="266.1" y="140" transform="rotate(-90 266.1 140)">C3_BOOT_DRIVE</text>
<text x="343.6" y="138.7" transform="rotate(-90 343.6 138.7)">CM4_HALTED_N</text>
<text x="25.1" y="149.3">C3_RESET_DRIVE</text>
<text x="176.2" y="149.3">C3_BOOT_DRIVE</text>
<text x="326.1" y="149.3">CM4_HALTED</text>
<text x="116.3" y="155.3" transform="rotate(-90 116.3 155.3)">GND</text>
<text x="266.1" y="155.3" transform="rotate(-90 266.1 155.3)">GND</text>
<text x="42.6" y="156.5" transform="rotate(-90 42.6 156.5)">GND</text>
<text x="193.8" y="156.5" transform="rotate(-90 193.8 156.5)">GND</text>
<text x="343.6" y="156.5" transform="rotate(-90 343.6 156.5)">GND</text>
<text x="40.1" y="181.9" transform="rotate(-90 40.1 181.9)">CM4_HALTED</text>
<text x="40.1" y="197.2" transform="rotate(-90 40.1 197.2)">GND</text>
<text x="341.1" y="242.9" transform="rotate(-90 341.1 242.9)">+3V3_AON</text>
</g>
</svg>
